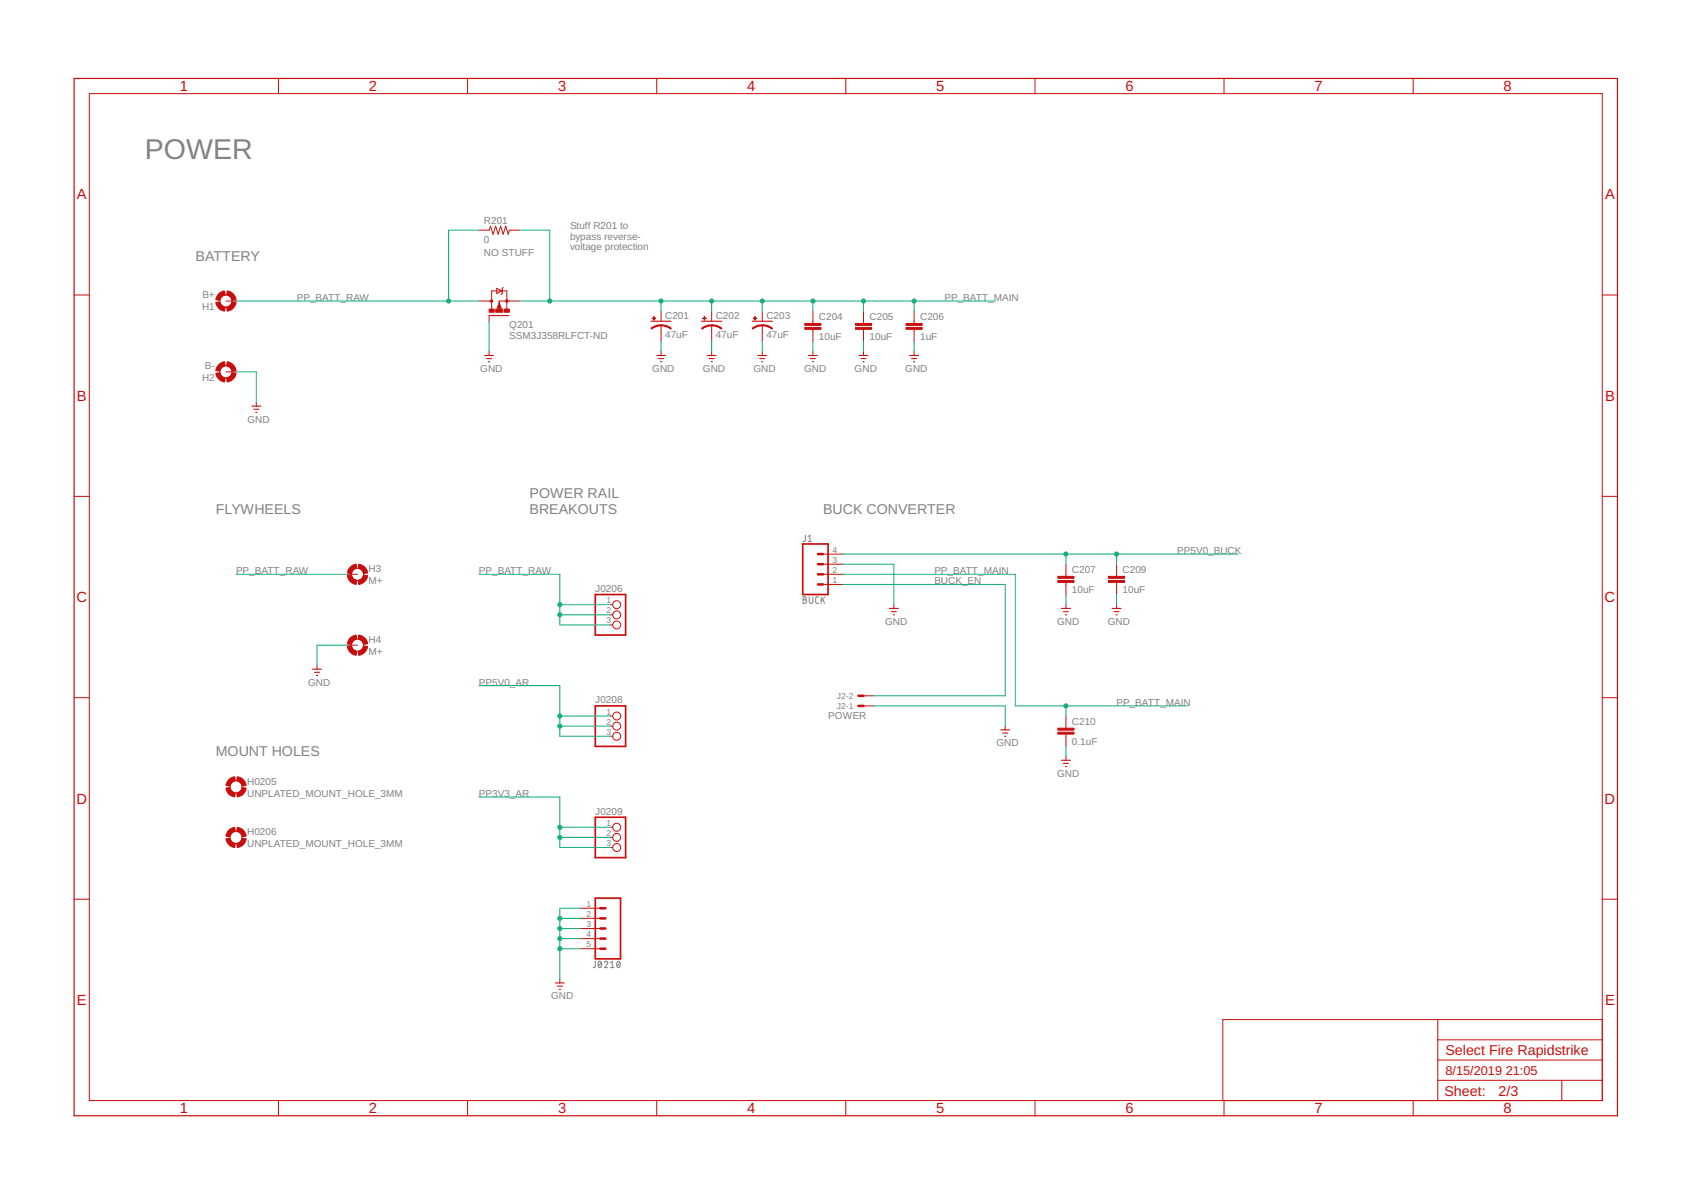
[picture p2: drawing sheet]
<svg xmlns="http://www.w3.org/2000/svg" width="297mm" height="210mm" viewBox="0 0 297 210" stroke-linecap="round" stroke-linejoin="round" font-family="sans-serif">
<g fill="none" stroke="#808080" stroke-width=".18">
<path d="M141.5 94l-.1 1-.3 .1M141.9 95.1h.7M141.9 94.3l.4-.3v1.1M141.1 104.8l.4 .1 .1 .1v.3h-.2l.3 .3-.2 .3-.4 .1zM141.1 105.3h.3M142.2 104.8v1l.2 .2 .3-.2 .1-1M143.8 104.8l-.4 .1-.1 .2v.7l.5 .2M144.3 104.8v1.2M144.5 105.3l.4 .7M144.9 104.8l-.6 .7M104.6 168.8l-.1 1-.3 .2M105.2 168.9h.1a.56 .56 0 0 1 .4 .5 .56 .56 0 0 1-.4 .5l-.2-.5z"/>
<path d="M105.6 169.1l-.5 .6M106.2 169.1a.3 .3 0 0 1 .4-.2 .3 .3 0 0 1 .1 .4l-.5 .7h.6M107.2 170h.7M107.2 169.1l.3-.3v1.2M108.5 168.9h.1a.56 .56 0 0 1 .4 .5 .56 .56 0 0 1-.4 .5l-.3-.5zM108.9 169.1l-.5 .6"/>
</g>
<g fill="none" stroke="#c90d0c" stroke-width=".18">
<path d="M15.7 16.4h265.8v176.9h-265.8zM48.9 13.8v2.6M82.1 13.8v2.6M115.4 13.8v2.6M148.6 13.8v2.6M181.8 13.8v2.6M215 13.8v2.6M248.2 13.8v2.6M13 51.8h2.7M39.7 52.9h1.8M84.1 52.9h2.3M84.1 40.4h1.8l.3-.7 .4 1.4 .5-1.4 .4 1.4 .4-1.4 .5 1.4 .4-1.4 .5 1.4 .2-.7h1.7"/>
<path d="M85.9 55.4v1M87.2 50.7l1 .4-1 .4zM87.7 53.2l.3 .9h-.7zM88.4 50.5l-.2 .2v.8l-.2 .2M89 54.3v-3.2h-2.6v3.2M91.2 52.9h-3.5v1.8M116.1 54.7v1.7M116.1 57.1v2.9M125 54.7v1.7M125 57.1v2.9M133.9 54.7v1.7M133.9 57.1v2.9"/>
<path d="M142.8 54.7v2.1M142.8 57.9v2.1M151.7 54.7v2.1M151.7 57.9v2.1M160.6 54.7v2.1M160.6 57.9v2.1M281.5 51.8h2.6M39.7 65.3h1.8M45 70.7v.6M85.9 61.8v.6M116.1 61.8v.6M125 61.8v.6"/>
<path d="M133.9 61.8v.6M142.8 61.8v.6M151.7 61.8v.6M160.6 61.8v.6M13 87.2h2.7M144.6 99.1h3.5M144.6 97.3h3.5M187.2 99.1v2.1M196.1 99.1v2.1M281.5 87.2h2.6M55.7 116.9v.6M61 100.9h1.8"/>
<path d="M61 113.3h1.8M107.2 106.2h.4M107.2 108h.4M107.2 109.8h.4M144.6 100.9h3.5M144.6 102.7h3.5M157 106.2v.7M187.2 102.3v2.1M187.2 106.2v.7M196.1 102.3v2.1M196.1 106.2v.7M13 122.6h2.7"/>
<path d="M107.2 125.8h.4M107.2 127.6h.4M107.2 129.3h.4M151.7 122.2h1.8M151.7 124h1.8M176.6 127.6v.6M187.2 125.8v2.1M187.2 129v2.1M187.2 132.9v.6M281.5 122.6h2.6M13 157.9h2.7M101.9 159.5h3.6"/>
<path d="M107.2 145.3h.4M107.2 147.1h.4M107.2 148.9h.4M281.5 157.9h2.6M98.3 172v.7M101.9 161.3h3.6M101.9 163.1h3.6M101.9 164.9h3.6M101.9 166.6h3.6M252.6 179.1v14.2M281.5 179.1h-66.7v14.2M48.9 193.3v2.7"/>
<path d="M82.1 193.3v2.7M115.4 193.3v2.7M148.6 193.3v2.7M181.8 193.3v2.7M215 193.3v2.7M248.2 193.3v2.7M252.6 189.8h28.9M252.6 186.2h28.9M252.6 182.6h28.9M274.3 189.8v3.5"/>
<circle cx="39.7" cy="52.9" r="1.06"/>
<circle cx="39.7" cy="65.3" r="1.06"/>
<circle cx="62.8" cy="113.3" r="1.06"/>
<circle cx="62.8" cy="100.9" r="1.06"/>
<circle cx="108.3" cy="108" r=".7"/>
<circle cx="108.3" cy="106.2" r=".7"/>
<circle cx="108.3" cy="109.8" r=".7"/>
<circle cx="41.5" cy="138.2" r="1.06"/>
<circle cx="108.3" cy="127.6" r=".7"/>
<circle cx="108.3" cy="125.8" r=".7"/>
<circle cx="108.3" cy="129.3" r=".7"/>
<circle cx="41.5" cy="147.1" r="1.06"/>
<circle cx="108.3" cy="145.3" r=".7"/>
<circle cx="108.3" cy="147.1" r=".7"/>
<circle cx="108.3" cy="148.9" r=".7"/>
</g>
<path d="M13 13.8h271.1v182.2h-271.1z" fill="none" stroke="#c90d0c" stroke-width=".21"/>
<g fill="none" stroke="#c90d0c" stroke-width=".19">
<path d="M85.9 55.4h3.5M114.3 56.4h3.6M123.2 56.4h3.6M132.1 56.4h3.6M44.2 71.3h1.6M44.6 71.9h.9M44.9 72.4h.2M85.1 62.4h1.6M85.5 63h.9M85.8 63.5h.2M115.4 62.4h1.5M115.7 63h.9"/>
<path d="M116 63.5h.2M124.2 62.4h1.6M124.6 63h.9M124.9 63.5h.2M133.1 62.4h1.6M133.5 63h.8M133.8 63.5h.2M142 62.4h1.6M142.3 63h.9M142.7 63.5h.2M150.9 62.4h1.6M151.2 63h.9"/>
<path d="M151.6 63.5h.2M159.8 62.4h1.6M160.1 63h.9M160.5 63.5h.2M54.9 117.5h1.6M55.2 118.1h.9M55.6 118.7h.2M156.2 106.9h1.6M156.6 107.4h.9M156.9 108h.2M186.5 106.9h1.5M186.8 107.4h.9"/>
<path d="M187.1 108h.2M195.3 106.9h1.6M195.7 107.4h.9M196 108h.2M175.8 128.2h1.6M176.1 128.8h.9M176.5 129.3h.2M186.5 133.5h1.5M186.8 134.1h.9M187.1 134.7h.2M97.6 172.7h1.5M97.9 173.2h.9"/>
<path d="M98.2 173.8h.3"/>
</g>
<path d="M143.7 99.1h.9M143.7 97.3h.9M143.7 100.9h.9M143.7 102.7h.9M150.8 122.2h.9M150.8 124h.9M105.5 159.5h.8M105.5 163.1h.8M105.5 161.3h.8M105.5 166.6h.8M105.5 164.9h.8" fill="none" stroke="#c90d0c" stroke-width=".44"/>
<g fill="#c90d0c" stroke="#c90d0c" stroke-width=".18">
<path d="M37.9 53.1l.7-.1a1.09 1.09 0 0 0 1 1l-.1 .7a1.78 1.78 0 0 1-1.6-1.6z" fill-rule="evenodd"/>
<path d="M39.8 54a1.05 1.05 0 0 0 .9-1l.8 .1a1.78 1.78 0 0 1-1.6 1.6z" fill-rule="evenodd"/>
<path d="M39.9 51.1a1.72 1.72 0 0 1 1.6 1.6h-.8a1.05 1.05 0 0 0-.9-.9z" fill-rule="evenodd"/>
<path d="M38.4 51.6l.6-.4 .5-.1 .1 .7a1.09 1.09 0 0 0-1 .9h-.7l.1-.5z" fill-rule="evenodd"/>
<path d="M37.9 65.6l.7-.1a1.09 1.09 0 0 0 1 .9l-.1 .7a1.78 1.78 0 0 1-1.6-1.5z" fill-rule="evenodd"/>
<path d="M39.8 66.4a1.05 1.05 0 0 0 .9-.9l.8 .1a1.78 1.78 0 0 1-1.6 1.5z" fill-rule="evenodd"/>
<path d="M39.9 63.5a1.77 1.77 0 0 1 1.6 1.6l-.8 .1a1.05 1.05 0 0 0-.9-.9z" fill-rule="evenodd"/>
<path d="M38.4 64.1l.6-.4 .5-.2 .1 .8a1.09 1.09 0 0 0-1 .9l-.7-.1 .1-.5z" fill-rule="evenodd"/>
<path d="M116.1 57l1.2 .3 .6 .4-.1 .1a2.85 2.85 0 0 0-1.7-.6z" fill-rule="evenodd"/>
<path d="M114.3 57.7l1.1-.6h.7v.1a2.85 2.85 0 0 0-1.7 .6z" fill-rule="evenodd"/>
<path d="M125 57l1.2 .3 .6 .4-.1 .1a2.85 2.85 0 0 0-1.7-.6z" fill-rule="evenodd"/>
<path d="M123.2 57.7l1.1-.6h.7v.1a2.85 2.85 0 0 0-1.7 .6z" fill-rule="evenodd"/>
<path d="M133.9 57l1.2 .3 .6 .4-.1 .1a2.85 2.85 0 0 0-1.7-.6z" fill-rule="evenodd"/>
<path d="M132.1 57.7l1.1-.6h.7v.1a2.85 2.85 0 0 0-1.7 .6z" fill-rule="evenodd"/>
<path d="M63 99.1a1.78 1.78 0 0 1 1.6 1.5l-.7 .2a1.09 1.09 0 0 0-1-1z" fill-rule="evenodd"/>
<path d="M61.5 99.6l.6-.4 .5-.1 .1 .7a1.09 1.09 0 0 0-1 1l-.7-.2 .2-.4z" fill-rule="evenodd"/>
<path d="M61 101.1l.7-.1a1.05 1.05 0 0 0 1 .9l-.1 .8a1.78 1.78 0 0 1-1.6-1.6z" fill-rule="evenodd"/>
<path d="M62.9 101.9a1.05 1.05 0 0 0 1-.9l.7 .1a1.77 1.77 0 0 1-1.6 1.6z" fill-rule="evenodd"/>
<path d="M63 111.5a1.78 1.78 0 0 1 1.6 1.6l-.7 .1a1.1 1.1 0 0 0-1-1z" fill-rule="evenodd"/>
<path d="M61.5 112.1l.6-.4 .5-.2 .1 .7a1.1 1.1 0 0 0-1 1l-.7-.1 .2-.5z" fill-rule="evenodd"/>
<path d="M61 113.5h.7a1.05 1.05 0 0 0 1 .9l-.1 .7a1.78 1.78 0 0 1-1.6-1.6z" fill-rule="evenodd"/>
<path d="M62.9 114.4a1.05 1.05 0 0 0 1-.9h.7a1.77 1.77 0 0 1-1.6 1.6z" fill-rule="evenodd"/>
<path d="M86.2 52.7h.3v.3h-.3z" fill-rule="evenodd"/>
<path d="M88.9 52.7h.3v.3h-.3z" fill-rule="evenodd"/>
<path d="M41.7 136.4a1.78 1.78 0 0 1 1.5 1.6l-.7 .1a1.1 1.1 0 0 0-.9-1z" fill-rule="evenodd"/>
<path d="M40.2 136.9l.5-.3 .5-.2 .1 .7a1.09 1.09 0 0 0-.9 1l-.7-.1 .1-.5z" fill-rule="evenodd"/>
<path d="M39.7 138.4l.7-.1a1.09 1.09 0 0 0 .9 1l-.1 .7a1.73 1.73 0 0 1-1.5-1.6z" fill-rule="evenodd"/>
<path d="M41.6 139.3a1.05 1.05 0 0 0 .9-1l.7 .1a1.72 1.72 0 0 1-1.5 1.6z" fill-rule="evenodd"/>
<path d="M41.7 145.3a1.72 1.72 0 0 1 1.5 1.6l-.7 .1a1.1 1.1 0 0 0-.9-1z" fill-rule="evenodd"/>
<path d="M40.2 145.8l.5-.3 .5-.2 .1 .7a1.09 1.09 0 0 0-.9 1l-.7-.1 .1-.5z" fill-rule="evenodd"/>
<path d="M39.7 147.3l.7-.1a1.09 1.09 0 0 0 .9 1l-.1 .7a1.78 1.78 0 0 1-1.5-1.6z" fill-rule="evenodd"/>
<path d="M41.6 148.2a1.05 1.05 0 0 0 .9-1l.7 .1a1.78 1.78 0 0 1-1.5 1.6z" fill-rule="evenodd"/>
</g>
<g fill="#c90d0c" stroke="#c90d0c" stroke-width=".18">
<path d="M114.6 55.9l.6 .1z"/>
<path d="M114.8 55.6l.1 .6z"/>
<path d="M123.4 55.9l.7 .1z"/>
<path d="M123.7 55.6l.1 .6z"/>
<path d="M132.3 55.9l.6 .1z"/>
<path d="M132.6 55.6l.1 .6z"/>
<path d="M141.4 57.5h2.8v.3h-2.8z"/>
<path d="M141.4 56.8h2.8v.3h-2.8z"/>
<path d="M150.3 57.5h2.8v.3h-2.8z"/>
<path d="M150.3 56.8h2.8v.3h-2.8z"/>
<path d="M159.2 57.5h2.8v.3h-2.8z"/>
<path d="M159.2 56.8h2.8v.3h-2.8z"/>
<path d="M185.8 102h2.9v.3h-2.9z"/>
<path d="M185.8 101.2h2.9v.4h-2.9z"/>
<path d="M194.7 102h2.8v.3h-2.8z"/>
<path d="M194.7 101.2h2.8v.4h-2.8z"/>
<path d="M185.8 128.6h2.9v.3h-2.9z"/>
<path d="M185.8 127.9h2.9v.3h-2.9z"/>
<path d="M85.9 54.3h.9v.5h-.9z"/>
<path d="M88.6 54.3h.9v.5h-.9z"/>
<path d="M87.1 54.3h1.2v.5h-1.2z"/>
</g>
<path d="M141 95.5h4.5v8.9h-4.5zM104.6 104.4h5.3v7.1h-5.3zM104.6 124h5.3v7.1h-5.3zM104.6 143.6h5.3v7h-5.3zM104.6 157.8h4.4v10.6h-4.4z" fill="none" stroke="#c90d0c" stroke-width=".3"/>
<path d="M87.7 53.9v.1h.2l-.2-.6-.2 .6" fill="none" stroke="#c90d0c" stroke-width=".23"/>
<g fill="none" stroke="#0dab76" stroke-width=".18">
<path d="M41.5 52.9h42.6M84.1 40.4h-5.3v12.5M85.9 56.4v5.4M91.2 52.9h83.6M91.2 40.4h5.4v12.5M116.1 52.9v1.8M116.1 60v1.8M125 52.9v1.8M125 60v1.8M133.9 52.9v1.8M133.9 60v1.8M142.8 52.9v1.8"/>
<path d="M142.8 60v1.8M151.7 52.9v1.8M151.7 60v1.8M160.6 52.9v1.8M160.6 60v1.8M41.5 65.3h3.5v5.4M148.1 99.1h8.9v7.1M148.1 97.3h69.4M187.2 97.3v1.8M196.1 97.3v1.8M41.5 100.9h19.5M61 113.3h-5.3v3.6"/>
<path d="M84.1 100.9h14.2v8.9h8.9M98.3 108h8.9M98.3 106.2h8.9M148.1 100.9h30.3v23.1h30.2M148.1 102.7h28.5v19.5h-23.1M187.2 104.4v1.8M196.1 104.4v1.8M84.1 120.4h14.2v8.9h8.9M84.1 140h14.2v8.9h8.9M98.3 127.6h8.9M98.3 125.8h8.9M153.5 124h23.1v3.6"/>
<path d="M187.2 124v1.8M187.2 131.1v1.8M98.3 147.1h8.9M98.3 145.3h8.9M101.9 159.5h-3.6v12.5M98.3 161.3h3.6M98.3 163.1h3.6M98.3 164.9h3.6M98.3 166.6h3.6"/>
</g>
<g fill="#0dab76" stroke="#0dab76" stroke-width=".18">
<circle cx="98.3" cy="161.3" r=".36"/>
<circle cx="98.3" cy="163.1" r=".36"/>
<circle cx="98.3" cy="164.9" r=".36"/>
<circle cx="98.3" cy="166.6" r=".36"/>
<circle cx="98.3" cy="127.6" r=".36"/>
<circle cx="98.3" cy="125.8" r=".36"/>
<circle cx="98.3" cy="147.1" r=".36"/>
<circle cx="98.3" cy="145.3" r=".36"/>
<circle cx="187.2" cy="97.3" r=".36"/>
<circle cx="196.1" cy="97.3" r=".36"/>
<circle cx="78.8" cy="52.9" r=".36"/>
<circle cx="98.3" cy="108" r=".36"/>
<circle cx="98.3" cy="106.2" r=".36"/>
<circle cx="96.6" cy="52.9" r=".36"/>
<circle cx="116.1" cy="52.9" r=".36"/>
<circle cx="125" cy="52.9" r=".36"/>
<circle cx="133.9" cy="52.9" r=".36"/>
<circle cx="142.8" cy="52.9" r=".36"/>
<circle cx="151.7" cy="52.9" r=".36"/>
<circle cx="160.6" cy="52.9" r=".36"/>
<circle cx="187.2" cy="124" r=".36"/>
</g>
<text font-size="5" fill="#808080" x="25.5" y="28">POWER</text>
<g font-size="2.6" fill="#c90d0c">
<text x="31.6" y="16">1</text>
<text x="64.8" y="16">2</text>
<text x="98" y="16">3</text>
<text x="131.2" y="16">4</text>
<text x="164.5" y="16">5</text>
<text x="197.7" y="16">6</text>
<text x="230.9" y="16">7</text>
<text x="264.1" y="16">8</text>
<text x="13.5" y="35">A</text>
<text x="281.9" y="35">A</text>
<text x="13.5" y="70.4">B</text>
<text x="281.9" y="70.4">B</text>
<text x="13.4" y="105.8">C</text>
<text x="281.9" y="105.8">C</text>
<text x="13.4" y="141.2">D</text>
<text x="281.9" y="141.2">D</text>
<text x="13.5" y="176.5">E</text>
<text x="281.9" y="176.5">E</text>
<text x="31.6" y="195.6">1</text>
<text x="64.8" y="195.6">2</text>
<text x="98" y="195.6">3</text>
<text x="131.2" y="195.6">4</text>
<text x="164.5" y="195.6">5</text>
<text x="197.7" y="195.6">6</text>
<text x="230.9" y="195.6">7</text>
<text x="264.1" y="195.6">8</text>
</g>
<g font-size="2.5" fill="#808080">
<text x="34.4" y="45.8">BATTERY</text>
<text x="93" y="87.5">POWER RAIL</text>
<text x="37.9" y="90.2">FLYWHEELS</text>
<text x="93" y="90.2">BREAKOUTS</text>
<text x="144.6" y="90.2">BUCK CONVERTER</text>
<text x="37.9" y="132.9">MOUNT HOLES</text>
</g>
<g font-size="2.5" fill="#c90d0c">
<text x="253.9" y="185.3">Select Fire Rapidstrike</text>
<text x="253.7" y="192.5">Sheet:</text>
<text x="263.2" y="192.4">2/3</text>
</g>
<g font-size="2.2" fill="#c90d0c">
<text x="253.9" y="188.9">8/15/2019</text>
<text x="264.5" y="188.9">21:05</text>
</g>
<g font-size="1.8" fill="#808080">
<text x="85" y="39.4">R201</text>
<text x="100.1" y="40.3">Stuff R201 to</text>
<text x="85" y="42.7">0</text>
<text x="85" y="44.9">NO STUFF</text>
<text x="100.1" y="42.1">bypass reverse-</text>
<text x="100.1" y="44">voltage protection</text>
<text x="35.5" y="52.4">B+</text>
<text x="52.1" y="52.9">PP_BATT_RAW</text>
<text x="165.9" y="52.9">PP_BATT_MAIN</text>
<text x="35.5" y="54.5">H1</text>
<text x="89.5" y="59.5">SSM3J358RLFCT-ND</text>
<text x="89.5" y="57.7">Q201</text>
<text x="116.8" y="59.4">47uF</text>
<text x="116.8" y="56">C201</text>
<text x="125.7" y="59.4">47uF</text>
<text x="125.7" y="56">C202</text>
<text x="134.6" y="59.4">47uF</text>
<text x="134.6" y="56">C203</text>
<text x="143.9" y="59.7">10uF</text>
<text x="143.9" y="56.2">C204</text>
<text x="152.7" y="59.7">10uF</text>
<text x="152.7" y="56.2">C205</text>
<text x="161.6" y="59.7">1uF</text>
<text x="161.6" y="56.2">C206</text>
<text x="36" y="64.8">B-</text>
<text x="84.4" y="65.3">GND</text>
<text x="114.6" y="65.3">GND</text>
<text x="123.5" y="65.3">GND</text>
<text x="132.3" y="65.3">GND</text>
<text x="141.2" y="65.3">GND</text>
<text x="150.1" y="65.3">GND</text>
<text x="159" y="65.3">GND</text>
<text x="35.5" y="67">H2</text>
<text x="43.5" y="74.2">GND</text>
<text x="41.5" y="100.9">PP_BATT_RAW</text>
<text x="64.8" y="100.5">H3</text>
<text x="84.1" y="100.9">PP_BATT_RAW</text>
<text x="164.1" y="100.9">PP_BATT_MAIN</text>
<text x="188.3" y="100.6">C207</text>
<text x="197.2" y="100.6">C209</text>
<text x="206.8" y="97.3">PP5V0_BUCK</text>
<text x="64.8" y="102.6">M+</text>
<text x="104.6" y="104">J0206</text>
<text x="164.1" y="102.7">BUCK_EN</text>
<text x="188.3" y="104.2">10uF</text>
<text x="197.2" y="104.2">10uF</text>
<text x="64.8" y="112.9">H4</text>
<text x="155.5" y="109.8">GND</text>
<text x="185.7" y="109.8">GND</text>
<text x="194.6" y="109.8">GND</text>
<text x="64.8" y="115">M+</text>
<text x="54.1" y="120.4">GND</text>
<text x="84.1" y="120.4">PP5V0_AR</text>
<text x="104.6" y="123.5">J0208</text>
<text x="196.1" y="124">PP_BATT_MAIN</text>
<text x="145.5" y="126.2">POWER</text>
<text x="175" y="131.1">GND</text>
<text x="188.3" y="130.8">0.1uF</text>
<text x="188.3" y="127.3">C210</text>
<text x="43.4" y="137.8">H0205</text>
<text x="185.7" y="136.4">GND</text>
<text x="43.4" y="139.9">UNPLATED_MOUNT_HOLE_3MM</text>
<text x="84.1" y="140">PP3V3_AR</text>
<text x="104.6" y="143.1">J0209</text>
<text x="43.4" y="148.8">UNPLATED_MOUNT_HOLE_3MM</text>
<text x="43.4" y="146.7">H0206</text>
<text x="96.8" y="175.5">GND</text>
</g>
<g font-size="1.5" fill="#808080">
<text x="146.2" y="100.6">2</text>
<text x="146.2" y="98.9">3</text>
<text x="146.2" y="97.1">4</text>
<text x="106.6" y="106">1</text>
<text x="106.6" y="107.7">2</text>
<text x="146.2" y="102.4">1</text>
<text x="106.6" y="109.5">3</text>
<text x="106.6" y="125.5">1</text>
<text x="147" y="122.7">J2-2</text>
<text x="147" y="124.5">J2-1</text>
<text x="106.6" y="127.3">2</text>
<text x="106.6" y="129.1">3</text>
<text x="106.6" y="145.1">1</text>
<text x="106.6" y="146.8">2</text>
<text x="106.6" y="148.6">3</text>
<text x="103" y="159.3">1</text>
<text x="103" y="161.1">2</text>
<text x="103" y="162.8">3</text>
<text x="103" y="164.6">4</text>
<text x="103" y="166.4">5</text>
</g>
</svg>
